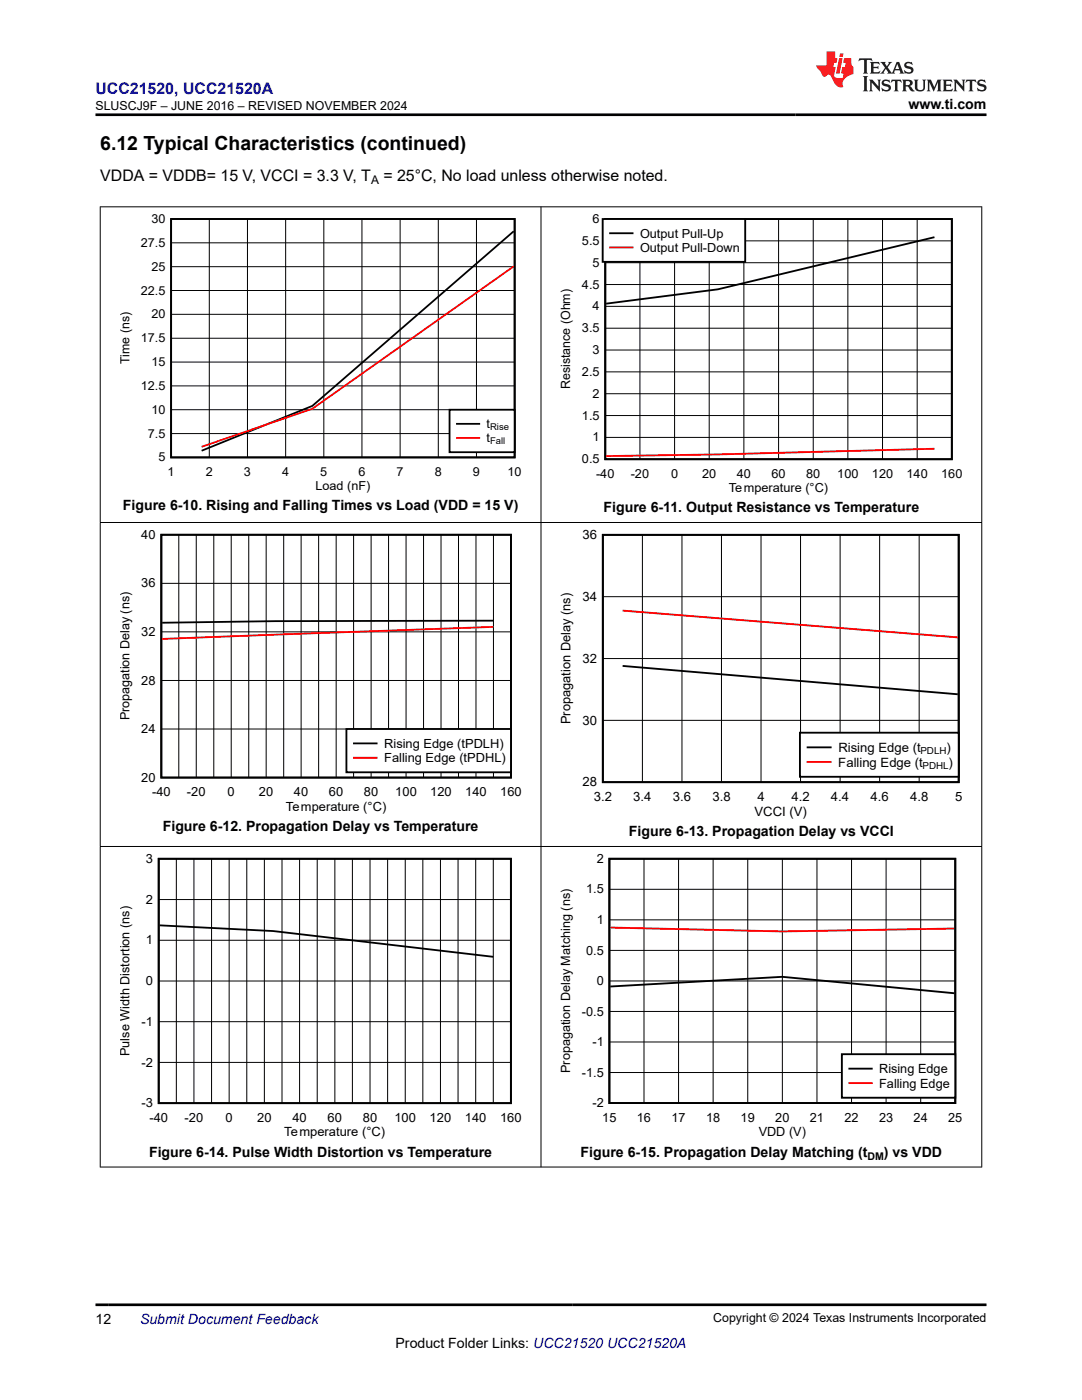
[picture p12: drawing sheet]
<svg xmlns="http://www.w3.org/2000/svg" width="216mm" height="279mm" viewBox="0 0 216 279" stroke-linecap="round" stroke-linejoin="round" font-family="sans-serif">
<path d="M34.1 43.7h68.6v47.6h-68.6zM102.5 46.2l-40.2 34.8-22.1 9" fill="none" stroke="#000" stroke-width=".36"/>
<g fill="none" stroke="#000" stroke-width=".2">
<path d="M34.1 58h68.6M34.1 53.2h68.6M34.1 48.5h68.6M41.8 43.7v47.6M49.4 43.7v47.6M57 43.7v47.6M64.6 43.7v47.6M72.2 43.7v47.6M79.8 43.7v47.6M87.5 43.7v47.6M95.1 43.7v47.6M34.1 77h68.6"/>
<path d="M34.1 72.3h68.6M34.1 67.5h68.6M34.1 62.7h68.6M34.1 86.5h68.6M34.1 81.8h68.6"/>
</g>
<path d="M102.5 53.2l-40.2 28.4-22.1 7.6" fill="none" stroke="#f00" stroke-width=".36"/>
<path d="M89.7 81.8h13v8.4h-13z" fill-rule="evenodd" fill="#fff"/>
<path d="M89.7 81.8h13v8.4h-13zM91.2 84.6h4.4" fill="none" stroke="#000" stroke-width=".36"/>
<path d="M91.2 87.4h4.4" fill="none" stroke="#f00" stroke-width=".36"/>
<path d="M120.8 43.7h69.1v47.9h-69.1zM186.5 47.3l-43.2 10.4-22.3 2.9" fill="none" stroke="#000" stroke-width=".37"/>
<g fill="none" stroke="#000" stroke-width=".2">
<path d="M120.8 56.8h69.1M120.8 52.4h69.1M120.8 48.1h69.1M127.7 43.7v48M134.6 43.7v48M141.5 43.7v48M148.4 43.7v48M155.4 43.7v48M162.3 43.7v48M169.2 43.7v48M176.1 43.7v48M183 43.7v48"/>
<path d="M120.8 78.6h69.1M120.8 74.2h69.1M120.8 69.9h69.1M120.8 65.5h69.1M120.8 61.1h69.1M120.8 87.3h69.1M120.8 82.9h69.1"/>
</g>
<path d="M186.5 89.6l-43.2 1.1-22.3 .3" fill="none" stroke="#f00" stroke-width=".37"/>
<path d="M120.3 43.7h28.4v8.6h-28.4z" fill-rule="evenodd" fill="#fff"/>
<path d="M120.3 43.7h28.4v8.6h-28.4zM121.7 46.5h4.5M32.2 106.7h69.8v48.5h-69.8zM98.5 123.9l-43.6 .1-22.5 .3" fill="none" stroke="#000" stroke-width=".37"/>
<path d="M121.7 49.4h4.5M98.5 125.1l-66.1 2.4" fill="none" stroke="#f00" stroke-width=".37"/>
<g fill="none" stroke="#000" stroke-width=".2">
<path d="M32.2 116.4h69.8M35.7 106.7v48.5M39.2 106.7v48.5M42.7 106.7v48.5M46.1 106.7v48.5M49.6 106.7v48.5M53.1 106.7v48.5M56.6 106.7v48.5M60.1 106.7v48.5M63.6 106.7v48.5M67.1 106.7v48.5M70.6 106.7v48.5"/>
<path d="M74.1 106.7v48.5M77.5 106.7v48.5M81 106.7v48.5M84.5 106.7v48.5M88 106.7v48.5M91.5 106.7v48.5M95 106.7v48.5M98.5 106.7v48.5M32.2 135.8h69.8M32.2 126.1h69.8M32.2 145.5h69.8"/>
</g>
<path d="M69.1 145.5h32.9v8.6h-32.9z" fill-rule="evenodd" fill="#fff"/>
<path d="M120.3 106.7h71v49.4h-71zM124.2 132.9l66.9 5.7M69.1 145.5h32.9v8.6h-32.9zM70.6 148.4h4.6" fill="none" stroke="#000" stroke-width=".37"/>
<path d="M124.2 121.9l66.9 5.3M70.6 151.2h4.6" fill="none" stroke="#f00" stroke-width=".37"/>
<path d="M120.3 119.1h71M128.2 106.7v49.4M136.1 106.7v49.4M144 106.7v49.4M151.9 106.7v49.4M159.7 106.7v49.4M167.6 106.7v49.4M175.5 106.7v49.4M183.4 106.7v49.4M120.3 131.4h71M120.3 143.8h71" fill="none" stroke="#000" stroke-width=".2"/>
<path d="M159.6 146.2h31.7v8.8h-31.7z" fill-rule="evenodd" fill="#fff"/>
<path d="M159.6 146.2h31.7v8.8h-31.7zM161.2 149.1h4.5M31.7 171.4h70.2v48.8h-70.2zM121.6 171.4h69v48.7h-69zM31.9 184.7l22.6 1.1 43.9 5.2M121.8 196.9l34.3-2 34.3 3.3" fill="none" stroke="#000" stroke-width=".37"/>
<path d="M161.2 152.1h4.5M121.8 185.1l34.3 .8 34.3-.6" fill="none" stroke="#f00" stroke-width=".37"/>
<g fill="none" stroke="#000" stroke-width=".2">
<path d="M31.7 179.5h70.3M35.2 171.4v48.8M38.7 171.4v48.8M42.2 171.4v48.8M45.7 171.4v48.8M49.2 171.4v48.8M52.8 171.4v48.8M56.3 171.4v48.8M59.8 171.4v48.8M63.3 171.4v48.8M66.8 171.4v48.8M70.3 171.4v48.8"/>
<path d="M73.8 171.4v48.8M77.3 171.4v48.8M80.9 171.4v48.8M84.4 171.4v48.8M87.9 171.4v48.8M91.4 171.4v48.8M94.9 171.4v48.8M98.4 171.4v48.8M121.6 177.5h69M128.5 171.4v48.7M135.4 171.4v48.7M142.3 171.4v48.7"/>
<path d="M149.2 171.4v48.7M156.1 171.4v48.7M163 171.4v48.7M169.9 171.4v48.7M176.8 171.4v48.7M183.7 171.4v48.7M31.7 195.8h70.3M31.7 187.6h70.3M121.6 195.8h69M121.6 189.7h69M121.6 183.6h69M31.7 212h70.3"/>
<path d="M31.7 203.9h70.3M121.6 214h69M121.6 208h69M121.6 201.9h69"/>
</g>
<path d="M168 210.4h22.6v8.7h-22.6z" fill-rule="evenodd" fill="#fff"/>
<path d="M168 210.4h22.6v8.7h-22.6zM169.5 213.3h4.4" fill="none" stroke="#000" stroke-width=".37"/>
<path d="M169.5 216.2h4.4" fill="none" stroke="#f00" stroke-width=".37"/>
<path d="M19.9 41.3h176.1M20 41.2v191.8M107.9 41.2v191.8M195.9 41.2v191.8M19.9 104.3h176.1M19.9 168.9h176.1M19.9 232.9h176.1" fill="none" stroke="#000" stroke-width=".2"/>
<path d="M171.5 11.6l-.2 .6 .5-.2h.6v.1v2.2l-.2 .4h1l-.2-.4v-2.2v-.1h.5l.6 .2-.2-.6zM173.6 12.4l.2 .3v1.6l-.2 .4h1.9l.1-.6a1.08 1.08 0 0 1-1.3 .2v-.7h.6l.4 .2v-.7l-.4 .2h-.6v-.5l.2-.2a1 1 0 0 1 1 .3l-.1-.5zM175.7 12.4l.9 1.1-1 1.2h.9l-.2-.2 .5-.8 .4 .8-.2 .2h1.6l-.2-.2 .2-.5h.9l.1 .5-.1 .2h.9l-.2-.4-.8-1.9h-.5l-.9 2.1-.9-1.1 .9-1h-.8l.2 .2-.4 .6-.4-.6 .2-.2zM179 12.8l.4 1h-.7zM180.7 12.5a.65 .65 0 0 0-.2 .7 .65 .65 0 0 0 .6 .5l.6 .1 .1 .3a.79 .79 0 0 1-.7 .4 .79 .79 0 0 1-.7-.5l.1 .7 .2-.1a.93 .93 0 0 0 1.1 0 .93 .93 0 0 0 .4-.9 1.46 1.46 0 0 0-1.2-.6l-.1-.3a1.09 1.09 0 0 1 1.2 .2l-.2-.6-.1 .1-.5-.2zM172.2 15.2l.2 .4v2.2l-.2 .4h1l-.2-.4v-2.2l.2-.4zM173.4 15.9l.2 .4v1.5l-.2 .4h.8l-.3-.4 .1-1.3 1.6 1.8v-2l.2-.4h-.7l.1 .2 .1 1.1-1.2-1.3zM176.2 16a.65 .65 0 0 0-.2 .8 .65 .65 0 0 0 .6 .4l.6 .2 .1 .2a.79 .79 0 0 1-.7 .4 .79 .79 0 0 1-.7-.5l.1 .7 .2-.1a.93 .93 0 0 0 1.1 .1 .93 .93 0 0 0 .4-1 1.46 1.46 0 0 0-1.2-.5l-.1-.4a1.09 1.09 0 0 1 1.2 .2l-.1-.6-.2 .1-.5-.1zM177.9 15.9l-.1 .6a.63 .63 0 0 1 .8-.3v1.6l-.3 .4h1l-.2-.4v-1.6a.66 .66 0 0 1 .8 .3l-.1-.6zM180 15.9l.2 .4v1.5l-.2 .4h1l-.2-.2-.1-.7h.5l.1 .2a.79 .79 0 0 0 1.2 .6l-1-.9a.61 .61 0 0 0 .6-.6 .61 .61 0 0 0-.5-.7zM180.8 16.2h.1a.47 .47 0 0 1 .5 .1 .47 .47 0 0 1 .1 .5l-.1 .1-.7 .1zM182.3 15.9l.2 .2a2.27 2.27 0 0 0 .4 2 1.04 1.04 0 0 0 1.7-.7v-1.3l.2-.2h-.8l.2 .4v1.1a.6 .6 0 0 1-.6 .6 .6 .6 0 0 1-.6-.6v-1.1l.3-.4zM184.9 15.9l.2 .4v1.5l-.2 .4h.8l-.3-.4v-1.4l.9 1.9 .9-1.9v1.4l-.3 .4h1l-.2-.4v-1.5l.2-.4h-.8l-.7 1.5-.6-1.5zM188.1 15.9l.2 .4v1.5l-.2 .4h1.9l.1-.6a1.09 1.09 0 0 1-1.3 .2v-.7h.6l.4 .2v-.6l-.4 .2h-.6v-.6l.2-.1a1.01 1.01 0 0 1 1 .3l-.1-.6zM190.2 15.9l.3 .4v1.5l-.3 .4h.8l-.2-.4v-1.3l1.6 1.8v-2l.2-.4h-.7l.2 .2v1.1l-1.2-1.3zM192.8 15.9l-.1 .6a.63 .63 0 0 1 .8-.3v1.6l-.3 .4h1l-.2-.4v-1.6a.66 .66 0 0 1 .8 .3l-.1-.6zM195.2 16a.65 .65 0 0 0-.2 .8 .65 .65 0 0 0 .6 .4l.6 .2 .2 .2a.79 .79 0 0 1-.7 .4 .79 .79 0 0 1-.7-.5l.1 .7 .2-.1a.93 .93 0 0 0 1 .1 .93 .93 0 0 0 .5-1 1.46 1.46 0 0 0-1.3-.5v-.4a1.09 1.09 0 0 1 1.2 .2l-.2-.6-.2 .1-.5-.1z" fill="#231f20"/>
<path d="M164.9 10.3v2.7h-2l.1 .4 .8 1a.95 .95 0 0 0 1 .9 .59 .59 0 0 1 .5-.4 .59 .59 0 0 1 .5 .3l.4 .8a1.59 1.59 0 0 0 2.1 1.4 1.61 1.61 0 0 1 1-2.3l1-.3-.1-1.5a1.59 1.59 0 0 1-.3-1.7h-1.5l-.2 .9h.6l-.2 .9h-.5l-.2 .9v.3l.4 .1-.1 .9h-.7a.73 .73 0 0 1-1-.7l.3-1.5h-.5l.1-.9h.5l.2-.9h-.5v-1.3zM167.4 11.6l-.6 3.1h.7l.6-3.1zM167.6 10.7l-.1 .6h.7l.1-.6z" fill="#ed1c24"/>
<path d="M19 22.9h177.8M19 260.4h177.8" fill="none" stroke="#000" stroke-width=".53"/>
<text font-size="3.9" x="20" y="29.9">6.12 Typical Characteristics (continued)</text>
<text font-size="3.2" fill="#00f" x="19" y="18.7">UCC21520, UCC21520A</text>
<g font-size="3.2">
<text x="20" y="36.1">VDDA = VDDB= 15 V, VCCI = 3.3 V, T</text>
<text x="76.5" y="36.1">= 25°C, No load unless otherwise noted.</text>
</g>
<g font-size="2.8">
<text x="181.3" y="21.8">www.ti.com</text>
<text x="24.5" y="101.9">Figure 6-10. Rising and Falling Times vs Load (VDD = 15 V)</text>
<text x="120.4" y="102.3">Figure 6-11. Output Resistance vs Temperature</text>
<text x="32.5" y="165.9">Figure 6-12. Propagation Delay vs Temperature</text>
<text x="125.5" y="166.9">Figure 6-13. Propagation Delay vs VCCI</text>
<text x="29.7" y="230.9">Figure 6-14. Pulse Width Distortion vs Temperature</text>
<text x="115.9" y="230.9">Figure 6-15. Propagation Delay Matching (t</text>
<text x="176.4" y="230.9">) vs VDD</text>
<text x="19" y="264.2">12</text>
<text x="78.9" y="269">Product Folder Links: UCC21520 UCC21520A</text>
</g>
<text font-size="2.8" fill="#00f" x="27.9" y="264.2">Submit Document Feedback</text>
<g font-size="2.6">
<text x="116.2" y="107.6">36</text>
<text x="116.2" y="119.9">34</text>
<text x="116.2" y="132.3">32</text>
<text x="25.8" y="143.8" transform="rotate(-90 25.8 143.8)">Propagation Delay (ns)</text>
<text x="113.8" y="144.5" transform="rotate(-90 113.8 144.5)">Propagation Delay (ns)</text>
<text x="116.2" y="144.6">30</text>
<text x="167.3" y="153">Falling</text>
<text x="167.3" y="150.1">Rising Edge (t</text>
<text x="175.7" y="153">Edge (</text>
<text x="183.4" y="153">t</text>
<text x="188.9" y="150.1">)</text>
<text x="189.3" y="153">)</text>
<text x="116.2" y="156.9">28</text>
<text x="118.5" y="159.9">3.2</text>
<text x="126.4" y="159.9">3.4</text>
<text x="134.3" y="159.9">3.6</text>
<text x="142.2" y="159.9">3.8</text>
<text x="151.1" y="159.9">4</text>
<text x="157.9" y="159.9">4.2</text>
<text x="165.8" y="159.9">4.4</text>
<text x="173.7" y="159.9">4.6</text>
<text x="181.6" y="159.9">4.8</text>
<text x="190.6" y="159.9">5</text>
<text x="150.6" y="162.8">VCCI (V)</text>
<text x="25.9" y="210.7" transform="rotate(-90 25.9 210.7)">Pulse Width Distortion (ns)</text>
</g>
<g font-size="2.5">
<text x="19" y="21.9">SLUSCJ9F – JUNE 2016 – REVISED NOVEMBER 2024</text>
<text x="30.2" y="44.5">30</text>
<text x="118.2" y="44.5">6</text>
<text x="127.7" y="47.4">Outpu</text>
<text x="134.6" y="47.4">t</text>
<text x="136" y="47.4">Pull-Up</text>
<text x="28.1" y="49.3">27.5</text>
<text x="116.1" y="48.9">5.5</text>
<text x="118.2" y="53.2">5</text>
<text x="127.7" y="50.3">Outpu</text>
<text x="134.6" y="50.3">t</text>
<text x="136" y="50.3">Pull-Down</text>
<text x="28.1" y="58.8">22.5</text>
<text x="30.2" y="54">25</text>
<text x="116.1" y="57.6">4.5</text>
<text x="30.2" y="63.5">20</text>
<text x="118.2" y="62">4</text>
<text x="28.1" y="68.3">17.5</text>
<text x="116.1" y="66.3">3.5</text>
<text x="118.2" y="70.7">3</text>
<text x="25.8" y="72.7" transform="rotate(-90 25.8 72.7)">Time (ns)</text>
<text x="28.1" y="77.8">12.5</text>
<text x="30.2" y="73.1">15</text>
<text x="113.8" y="77.7" transform="rotate(-90 113.8 77.7)">Resistance (Ohm)</text>
<text x="116.1" y="75">2.5</text>
<text x="30.2" y="82.6">10</text>
<text x="116.1" y="83.7">1.5</text>
<text x="118.2" y="79.4">2</text>
<text x="29.5" y="87.3">7.5</text>
<text x="97.1" y="85.5">t</text>
<text x="97.1" y="88.3">t</text>
<text x="118.2" y="88.1">1</text>
<text x="31.6" y="92.1">5</text>
<text x="33.4" y="94.9">1</text>
<text x="41.1" y="94.9">2</text>
<text x="48.7" y="94.9">3</text>
<text x="56.3" y="94.9">4</text>
<text x="63.9" y="94.9">5</text>
<text x="71.5" y="94.9">6</text>
<text x="79.1" y="94.9">7</text>
<text x="86.7" y="94.9">8</text>
<text x="94.4" y="94.9">9</text>
<text x="101.3" y="94.9">10</text>
<text x="116.1" y="92.5">0.5</text>
<text x="118.9" y="95.3">-40</text>
<text x="125.9" y="95.3">-20</text>
<text x="133.9" y="95.3">0</text>
<text x="140.1" y="95.3">20</text>
<text x="147" y="95.3">40</text>
<text x="153.9" y="95.3">60</text>
<text x="160.9" y="95.3">80</text>
<text x="167.1" y="95.3">100</text>
<text x="174" y="95.3">120</text>
<text x="180.9" y="95.3">140</text>
<text x="187.8" y="95.3">160</text>
<text x="62.9" y="97.7">Load (nF)</text>
<text x="145.4" y="98.1">Temperature (°C)</text>
<text x="28.2" y="107.6">40</text>
<text x="28.2" y="117.2">36</text>
<text x="28.2" y="126.9">32</text>
<text x="28.2" y="136.6">28</text>
<text x="28.2" y="146.3">24</text>
<text x="76.7" y="149.3">Rising</text>
<text x="84.5" y="149.3">Edge (</text>
<text x="92.1" y="149.3">tPDLH)</text>
<text x="76.7" y="152.1">F</text>
<text x="78.2" y="152.1">alli</text>
<text x="81.4" y="152.1">ng</text>
<text x="84.9" y="152.1">Ed</text>
<text x="88.1" y="152.1">ge</text>
<text x="91.7" y="152.1">(tPDH</text>
<text x="98.6" y="152.1">L)</text>
<text x="28.2" y="156">20</text>
<text x="30.3" y="158.9">-40</text>
<text x="37.3" y="158.9">-20</text>
<text x="45.4" y="158.9">0</text>
<text x="51.7" y="158.9">20</text>
<text x="57" y="161.8">Temperature (°C)</text>
<text x="58.7" y="158.9">40</text>
<text x="65.6" y="158.9">60</text>
<text x="72.6" y="158.9">80</text>
<text x="78.9" y="158.9">100</text>
<text x="85.9" y="158.9">120</text>
<text x="92.8" y="158.9">140</text>
<text x="99.8" y="158.9">160</text>
<text x="29.1" y="172.2">3</text>
<text x="119.1" y="172.2">2</text>
<text x="116.9" y="178.3">1.5</text>
<text x="29.1" y="180.3">2</text>
<text x="119.1" y="184.4">1</text>
<text x="29.1" y="188.5">1</text>
<text x="116.9" y="190.5">0.5</text>
<text x="29.1" y="196.6">0</text>
<text x="119.1" y="196.6">0</text>
<text x="116.1" y="202.7">-0.5</text>
<text x="28.2" y="204.7">-1</text>
<text x="118.2" y="208.8">-1</text>
<text x="28.2" y="212.9">-2</text>
<text x="113.8" y="214.2" transform="rotate(-90 113.8 214.2)">Propagation Delay Matching (ns)</text>
<text x="116.1" y="214.9">-1.5</text>
<text x="175.4" y="214.2">R</text>
<text x="177.3" y="214.2">ising Edge</text>
<text x="28.2" y="221">-3</text>
<text x="118.2" y="221">-2</text>
<text x="175.4" y="217.1">F</text>
<text x="177" y="217.1">alling Edge</text>
<text x="29.8" y="223.9">-40</text>
<text x="36.8" y="223.9">-20</text>
<text x="45" y="223.9">0</text>
<text x="51.3" y="223.9">20</text>
<text x="56.7" y="226.8">Temperature (°C)</text>
<text x="58.3" y="223.9">40</text>
<text x="65.4" y="223.9">60</text>
<text x="72.4" y="223.9">80</text>
<text x="78.7" y="223.9">100</text>
<text x="85.7" y="223.9">120</text>
<text x="92.8" y="223.9">140</text>
<text x="99.8" y="223.9">160</text>
<text x="120.2" y="223.8">15</text>
<text x="127.1" y="223.8">16</text>
<text x="134" y="223.8">17</text>
<text x="140.9" y="223.8">18</text>
<text x="147.8" y="223.8">19</text>
<text x="151.4" y="226.7">VDD (V)</text>
<text x="154.7" y="223.8">20</text>
<text x="161.6" y="223.8">21</text>
<text x="168.5" y="223.8">22</text>
<text x="175.4" y="223.8">23</text>
<text x="182.3" y="223.8">24</text>
<text x="189.2" y="223.8">25</text>
<text x="142.3" y="263.9">Copyright © 2024 Texas Instruments Incorporated</text>
</g>
<text font-size="2.4" x="74" y="36.7">A</text>
<text font-size="2.1" x="173.1" y="231.4">DM</text>
<g font-size="1.9">
<text x="97.8" y="85.9">Rise</text>
<text x="97.8" y="88.7">Fall</text>
<text x="183.6" y="150.5">PDLH</text>
<text x="184.1" y="153.4">PDHL</text>
</g>
</svg>
